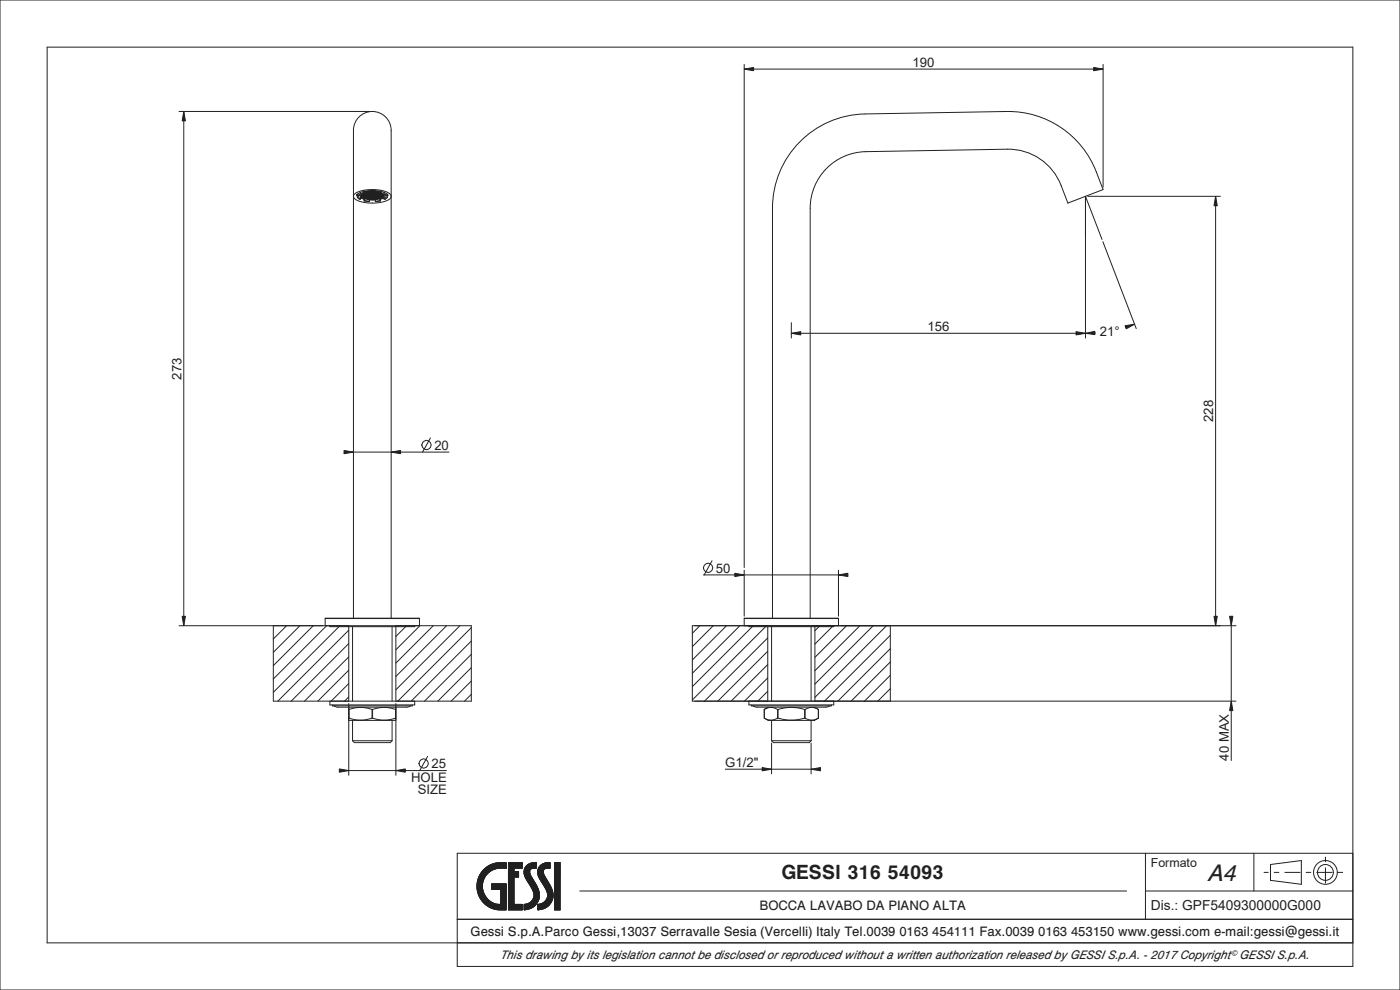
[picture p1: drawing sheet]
<svg xmlns="http://www.w3.org/2000/svg" width="297mm" height="210mm" viewBox="0 0 297 210" stroke-linecap="round" stroke-linejoin="round" font-family="sans-serif">
<!-- layer: Layer 1 -->
<g fill="none" stroke="#231f20" stroke-width=".21">
<path d="M60.8 132.7l-2.8 2.8M63.6 132.7l-5.6 5.7M66.5 132.7l-8.5 8.5M69.3 132.7l-11.3 11.3M72.1 132.7l-14.1 14.2M74 136.5l-12.2 12.2M74 133.7l-15.1 15M74 139.3l-9.4 9.4M86.3 132.7l-2.3 2.3M89.1 132.7l-5.1 5.1M91.9 132.7l-7.9 8M94.7 132.7l-10.7 10.8"/>
<path d="M97.6 132.7l-13.6 13.6M100 133.1l-15.6 15.6M100 138.8l-9.9 9.9M100 136l-12.8 12.7M148.5 132.7l-1.6 1.6M151.3 132.7l-4.4 4.5M154.1 132.7l-7.2 7.3M157 132.7l-10.1 10.1M159.8 132.7l-12.9 12.9M162.6 132.7l-15.7 15.8M162.9 135.3l-13.4 13.4M162.9 138.1l-10.6 10.6"/>
<path d="M173.9 132.7l-1 1.1M176.8 132.7l-3.9 3.9M179.6 132.7l-6.7 6.7M182.4 132.7l-9.5 9.6M185.2 132.7l-12.3 12.4M188.1 132.7l-15.2 15.2M188.9 137.6l-11.2 11.1M188.9 134.8l-14 13.9M74 142.2l-6.6 6.5M74 147.8l-.9 .9M74 145l-3.7 3.7M100 144.5l-4.3 4.2"/>
<path d="M100 141.6l-7.1 7.1M100 147.3l-1.5 1.4M162.9 141l-7.8 7.7M162.9 146.6l-2.1 2.1M162.9 143.8l-5 4.9M188.9 143.2l-5.5 5.5M188.9 140.4l-8.3 8.3M188.9 146.1l-2.7 2.6"/>
</g>
<path d="M72 163.1l2 .4-2 .3z" fill="#231f20"/>
<path d="M72 163.1l2 .4-2 .3z" fill="none" stroke="#231f20" stroke-width=".21"/>
<path d="M260.8 130.7h.7l-.3 2z" fill="#231f20"/>
<path d="M260.8 130.7h.7l-.3 2z" fill="none" stroke="#231f20" stroke-width=".21"/>
<path d="M261.2 148.7l.3 2h-.7z" fill="#231f20"/>
<g fill="none" stroke="#231f20" stroke-width=".21">
<path d="M0 0h297v210h-297zM75.2 41.2l.7-.5 1.1-.3 2.7-.2 2.4 .5 .7 .5 .2 .5-.4 .6-1.2 .5-1.4 .2-1.8 .1-1.5-.3-1.2-.4-.5-.6zM75.7 41.3l.2 .7 .3 .3 .3-.1M75.8 41.2l-.2 .4M75.8 41.2v.2h.3M76 41.4l.1 .5 .4 .3M76.1 41.4h.1M76.2 41.3l.1 .1M76.3 41.2v.1M76.5 42.2h.1M76.5 42.2v-.3l.9 .3v.3l.9 .2M76.5 42l.7 .2"/>
<path d="M76.5 40.8v.3l-.4 .3M76.6 41.4l1.1-.1 .2 .2M76.6 41.4v.1M76.6 41.5h2.4v.4h-1.1M76.6 41.5v.1M76.6 41.2v.2M76.7 41.6h1l.2 .1M76.7 41.6l.1 .2M76.8 41.2l-.2 .2M76.8 41.5l-.2 .1M76.8 41.1v.7M76.8 41.1l-.1 .1"/>
<path d="M76.8 41.8l.2 .1M77 41.2h-.4M77 40.9v1M77 40.9l.2 .1M77 40.9l-.2 .2M77 41.9l.9 .1M77 41.2h.4M77 41.9l.3 .1M77.2 42.2h.1M77.2 42.2l.1 .4M77.2 40.8v1.1M77.2 40.6l-1.4 .6"/>
<path d="M77.2 40.6l.2 .1 .9-.1M77.3 42.6h.1M77.3 42.6l.9 .2 .1-.1M77.3 40.8h.6M77.3 41.9v.1M77.4 41.7l-.6 .1M77.4 40.9h-.4l.6-.2v.4h-.8M77.4 41.2h.2v.9l-.3-.1M77.4 41.2h-.4M77.4 41.7h2.2M77.4 40.9l-.2 .2M77.4 41.7l-.2 .2"/>
<path d="M77.4 42h.5M77.4 40.8v1.2M77.4 42h-.1M77.5 41.4v.1M77.5 41.7h.1M77.5 40.8v.1M77.5 41.9v.1M77.7 42.1l.2 .1M77.7 41.5l.2 .1M77.7 41l.2 .1M77.8 40.7l-.1 .1h.2M77.9 42l1.1 .1"/>
<path d="M77.9 40.7v.2M77.9 40.8h1.3M77.9 40.7h.2M77.9 40.8v1.4M77.9 41.1h1.3M78.1 40.7v.1M78.1 42.1l-.2 .1M78.1 41.2l-.2 .2M78.1 41.5l-.2 .1M78.1 41.8l-.2 .1-.2-.1M78.1 41l-.2 .1M78.1 42.2h-.2h.4"/>
<path d="M78.1 40.6v1.5M78.1 40.7h.4M78.3 40.6l-.2 .1M78.3 40.6h.1M78.3 40.8l-.9 .1M78.3 41.4v.1M78.3 41.9v.1M78.3 41.1v.1M78.3 41.7h.1M78.3 40.9l.2 .1M78.3 40.9l-.2 .1M78.3 41.2h-.6l.2 .2"/>
<path d="M78.3 40.4l-1.1 .2M78.3 40.9l1.5 .2M78.3 41.2h.4M78.3 40.6l.2 .1M78.3 42.4h1.3M78.3 42.7h.1M78.3 40.4v1.9h.4M78.3 42.3v.3M78.3 42.3h.1M78.4 42.3h.1M78.5 40.6l.1 1.5M78.5 42.2h-.4"/>
<path d="M78.7 40.6h-.4M78.8 41.2h.8M78.8 41.2h-.5M78.8 40.6h.4v.8M78.8 40.6v1.7M79 40.6v.7l-1.1 .1M79 42.2h-.5M79 42.2h.2M79 40.7l.2 .1M79 41l.2 .1M79 41.2l.2 .2M79 41.8l.2 .1"/>
<path d="M79.2 41.7h-1.3M79.2 42v.3h-.4M79.2 41.5l-.2 .1h.2M79.2 42l-.2 .1h.4M79.2 41.5v.4M79.2 40.8v.1M79.2 41.1v.1M79.2 41.9v.1M79.2 41.9h1.3M79.4 40.7v.1M79.4 41v.1M79.4 41.2l-.2 .2"/>
<path d="M79.4 41.5l-.2 .1M79.4 41.8l-.2 .1M79.4 40.7h-.9M79.4 42.2l-.2 .1 .4-.1M79.4 40.6v1.5M79.6 42.3h.1M79.6 42.6h.1M79.6 40.4v.2l-.2 .1M79.6 42.3v.3M79.6 40.8v.1M79.6 41.1v.1M79.6 41.4v.1"/>
<path d="M79.6 41.7h.1M79.6 41.9v.1M79.6 40.4l1.1 .2M79.6 40.4h-1.3M79.6 41.5h-.4M79.6 41.2l.2 .1M79.6 41.5l.2 .1M79.6 41.7l.2 .2M79.6 42l.2 .1M79.6 42h-.4M79.7 40.6l.8 .1M79.7 40.6h-.5"/>
<path d="M79.7 41.7l1.5 .1M79.7 41.2h.6M79.7 40.6v1.6h.3M79.7 41.5h.8a.44 .44 0 0 1 .7 .3M79.7 42h.8M79.7 40.9h1.2M79.8 40.7v.1M79.9 42.2h.2M79.9 40.6v1.5M79.9 42.2h-.5M79.9 40.7h-.5M79.9 40.7h.2v1.5"/>
<path d="M80 40.7h-.1M80.2 40.7l.1 .4M80.3 41.1h-1.1M80.3 41.2v.9l-.2 .1M80.3 40.7l.3 .1h-1.4M80.3 41.1h.2M80.3 41.6h.2M80.5 41.7l-1.1-.1-.2 .1M80.5 42h.2M80.5 40.8v.3M80.5 41.2v.8M80.5 41.2h-.2"/>
<path d="M80.5 41.2l.7 .1M80.5 40.9l.2-.1 .2 .1M80.5 41.1v.1M80.6 40.7h.1M80.6 42l-.3 .1M80.7 41.9v.1M80.7 42.6l-1 .2-.1-.1M80.7 42.6h.1M80.7 41.3l-1.5 .2M80.7 41.6h-.2M80.7 40.6l-.1 .1M80.7 40.6l.8 .2"/>
<path d="M80.7 40.8v1.1h-.4M80.7 41.3l.7 .1M80.7 41.3l-.2 .2M80.8 41.8v.1M80.8 41.2v.1M80.8 41.5v.1M80.9 41.9l-.2 .1M81 40.9l.2 .2M81 40.9l-.2 .2M81 41.9l-.5 .1M81 40.9v1M81 41.1l.3 .1"/>
<path d="M81 41.7l.2 .1M81 41.4l.4 .1M81.2 41.8l-.2 .1M81.2 41.1l.1 .1M81.2 41.1h-.7M81.2 41.1v.5M81.3 41.6l-.1 .2M81.3 41.2l.1 .2M81.3 41.5v.1M81.3 41.2h-.1M81.3 41.6l-.8 .1M81.4 41.5l-.1 .1"/>
<path d="M81.4 41.4v.1M81.5 41.9l-.9 .3-.1 .3-.9 .2M81.5 41.9h.1M81.5 40.8l.6 .4M81.5 41.9v.3M81.5 40.8v.3l.4 .3M81.5 42l-.8 .2v.4M81.5 42.2l.2 .1M81.6 41.3l-.2 .5-.5 .3-1.9 .3-1.9-.3-.6-.4-.2-.4M81.6 41.2v.1M81.7 42.3h.1M81.8 41.3l-.2 .1"/>
<path d="M81.9 41.4h.1M81.9 41.4v.5l-.4 .3M82.1 41.4h-.2M82.1 41.4h.1M82.1 41.2h.1M82.2 41.2l-.1 .2M82.2 41.2v.1M82.2 41.3h.1M82.2 41.3l.1 .3M82.2 41.3v.6l-.5 .4M69 131.2h20M69 131.2v1.5h20v-1.5"/>
<path d="M70 132.7v.2h18v-.2M74.8 132.9v15.8M75 131.1v-103.5a4 4 0 0 1 4-4 4 4 0 0 1 4 4v103.5M83.2 132.9v15.8M147.4 132.7h114.8M157.9 131.2h20M157.9 131.2v1.5M158.9 132.7v.2h18v-.2M163.7 132.9v15.8M163.9 131.1v-86.9a20 20 0 0 1 19.6-20l30.1-.6a20 20 0 0 1 19 12.9l1.4 3.7-7.5 2.9a18.2 18.2 0 0 0-4-7.9 12 12 0 0 0-8.8-3.6l-30 .6a12 12 0 0 0-11.8 12v86.9M172.1 132.9v15.8M177.9 131.2v1.5"/>
<path d="M261.2 132.2v29.1M70 148.7h18v.8h-18zM70.5 149.5v.2h17v-.2M74 152.3h.1M74 150.5h.1M74 149.2v15.3M74 152.8h10M74 150.5v1.8M74 152.3l2.5 .5 2.4-.5M74 150.5l2.5-.4 2.4 .4M74.1 150l-.1 .1M74.8 157.1l.4 .4h7.6l.4-.4"/>
<path d="M74.8 157.1h8.4M74.8 152.8v4.3M78.9 152.3h.1M78.9 150.5h.1M78.9 150.5v1.8M79 150.5v1.8M79 152.3l2.5 .5 2.4-.5M79 150.5l2.5-.4 2.4 .4M83.2 152.8v4.3M83.9 150l.1 .1M83.9 152.3h.1M83.9 150.5h.1"/>
<path d="M83.9 150.5v1.8M84 149.2v15.3M87.2 149.7l-.9 .3h-14.6l-.9-.3M147.4 148.7h114.8M158.9 148.7v.8h18v-.8M159.4 149.5v.2h17v-.2M162.1 152.3l.9 .5h9.8l.8-.5M162.1 150.5v1.8M162.1 152.3l1.4 .5 1.5-.5M162.1 150.5l1.4-.4 1.5 .4M163 150l-.9 .5M163.7 157.1l.4 .4h7.6l.4-.4"/>
<path d="M163.7 157.1h8.4M163.7 152.8v4.3M165 150.5v1.8M165 152.3h.1M165 150.5h.1M165.1 152.3l2.8 .5 2.8-.5M165.1 150.5l2.8-.4 2.8 .4M165.1 150.5v1.8M170.7 150.5v1.8M170.7 152.3h.1M170.7 150.5h.1M170.8 150.5v1.8"/>
<path d="M170.8 152.3l1.4 .5 1.4-.5M170.8 150.5l1.4-.4 1.4 .4M172.1 152.8v4.3M172.8 150l.8 .5M173.6 150.5v1.8M176.1 149.7l-.9 .3h-14.6l-.9-.3M261.2 148.7l.3 2h-.7zM73.5 163.5h10.5M97 195h190M123 189h116M243 189h44M243 181v14"/>
<path d="M266 181v8M287 181h-190v24h190v-195h-277v190h277"/>
</g>
<path d="M167.9 70.7l2-.4v.7z" fill="#231f20"/>
<path d="M167.9 70.7l2-.4v.7z" fill="none" stroke="#231f20" stroke-width=".21"/>
<path d="M228.3 70.3l2 .4-2 .3z" fill="#231f20"/>
<path d="M228.3 70.3l2 .4-2 .3z" fill="none" stroke="#231f20" stroke-width=".21"/>
<path d="M257.9 41.6l.3 2h-.7z" fill="#231f20"/>
<path d="M257.9 41.6l.3 2h-.7z" fill="none" stroke="#231f20" stroke-width=".21"/>
<path d="M257.5 130.7h.7l-.3 2z" fill="#231f20"/>
<path d="M257.5 130.7h.7l-.3 2z" fill="none" stroke="#231f20" stroke-width=".21"/>
<path d="M161.7 162.8l2 .4-2 .3z" fill="#231f20"/>
<path d="M161.7 162.8l2 .4-2 .3z" fill="none" stroke="#231f20" stroke-width=".21"/>
<path d="M172.1 163.2l2-.4v.7z" fill="#231f20"/>
<g fill="none" stroke="#231f20" stroke-width=".21">
<path d="M91.3 92.9l-1.7 3M172.1 163.2l2-.4v.7z"/>
<circle cx="90.5" cy="94.4" r=".98"/>
</g>
<path d="M73 95.6l2 .3-2 .4z" fill="#231f20"/>
<path d="M73 95.6l2 .3-2 .4z" fill="none" stroke="#231f20" stroke-width=".21"/>
<path d="M83 95.9l2-.3v.7z" fill="#231f20"/>
<path d="M83 95.9l2-.3v.7z" fill="none" stroke="#231f20" stroke-width=".21"/>
<path d="M38.6 130.7h.7l-.3 2z" fill="#231f20"/>
<path d="M38.6 130.7h.7l-.3 2z" fill="none" stroke="#231f20" stroke-width=".21"/>
<path d="M39 23.6l.3 2h-.7z" fill="#231f20"/>
<path d="M39 23.6l.3 2h-.7z" fill="none" stroke="#231f20" stroke-width=".21"/>
<path d="M230.3 70.7l2-.4v.7z" fill="#231f20"/>
<path d="M230.3 70.7l2-.4v.7z" fill="none" stroke="#231f20" stroke-width=".21"/>
<path d="M238.7 69.1l2-.3-1.8 1z" fill="#231f20"/>
<g fill="none" stroke="#231f20" stroke-width=".21">
<path d="M238.7 69.1l2-.3-1.8 1zM151.1 119l-1.7 3"/>
<circle cx="150.2" cy="120.5" r=".98"/>
</g>
<path d="M155.9 121.6l2 .4-2 .3z" fill="#231f20"/>
<path d="M155.9 121.6l2 .4-2 .3z" fill="none" stroke="#231f20" stroke-width=".21"/>
<path d="M177.9 122l2-.4v.7z" fill="#231f20"/>
<path d="M177.9 122l2-.4v.7z" fill="none" stroke="#231f20" stroke-width=".21"/>
<path d="M232 14.3l2 .4-2 .3z" fill="#231f20"/>
<path d="M232 14.3l2 .4-2 .3z" fill="none" stroke="#231f20" stroke-width=".21"/>
<path d="M157.9 14.7l2-.4v.7z" fill="#231f20"/>
<g fill="none" stroke="#231f20" stroke-width=".21">
<path d="M157.9 14.7l2-.4v.7zM157.9 13.7v106.7M157.9 14.7h76.1M234 13.7v26M38 23.6h40.5M39 23.6v109.1M230.3 42.1v29.6M230.8 41.6h28.1M234 51.3l7 18.4M257.9 41.6v91.1M167.9 68.4v3.3M232.3 70.6l-64.4 .1"/>
<path d="M240.7 68.8l-1.9 .6M74.5 95.9h20.8M38 132.7h30.5M149.2 122h29.2M157.9 121v9.7M177.9 121v9.7M178.4 132.7h80.5M163.7 157.6v6.6M172.1 157.6v6.6M153.9 163.2h18.7M102.6 184.5a4.9 4.9 0 0 1 3.5-1.5h1.3v1.1l-1.3 .1a3.8 3.8 0 0 0-3.8 3.9 3.8 3.8 0 0 0 3.9 3.7v-3.2h-1.9v-1.1h3.1v5.5h-1.3a5 5 0 0 1-4.5-3.1 5 5 0 0 1 1-5.4z"/>
</g>
<path d="M102.5 184.6a5.4 5.4 0 0 1 4.9-1.6v1.1l-1.9 .1z" fill="#231f20"/>
<path d="M102.5 184.6a5.4 5.4 0 0 1 4.9-1.6v1.1l-1.9 .1z" fill="none" stroke="#231f20" stroke-width=".21"/>
<path d="M102.5 184.6l3-.4-1.6 .7-2 .5z" fill="#231f20"/>
<path d="M102.5 184.6l3-.4-1.6 .7-2 .5z" fill="none" stroke="#231f20" stroke-width=".21"/>
<path d="M101.9 185.4l2-.5a3.9 3.9 0 0 0-1.6 3.1l-1.1 .7a5 5 0 0 1 .7-3.3z" fill="#231f20"/>
<path d="M101.9 185.4l2-.5a3.9 3.9 0 0 0-1.6 3.1l-1.1 .7a5 5 0 0 1 .7-3.3z" fill="none" stroke="#231f20" stroke-width=".21"/>
<path d="M104.3 187.5h3.1v5.5h-1.3l.1-4.4h-1.9z" fill="#231f20"/>
<path d="M104.3 187.5h3.1v5.5h-1.3l.1-4.4h-1.9z" fill="none" stroke="#231f20" stroke-width=".21"/>
<path d="M101.2 188.7l1.1-.7a4 4 0 0 0 1.1 2.7l-1.1 .5a5 5 0 0 1-1.1-2.5z" fill="#231f20"/>
<path d="M101.2 188.7l1.1-.7a4 4 0 0 0 1.1 2.7l-1.1 .5a5 5 0 0 1-1.1-2.5z" fill="none" stroke="#231f20" stroke-width=".21"/>
<path d="M102.3 191.2l1.1-.5 .9 .7-1.3 .5z" fill="#231f20"/>
<path d="M102.3 191.2l1.1-.5 .9 .7-1.3 .5z" fill="none" stroke="#231f20" stroke-width=".21"/>
<path d="M103 191.9l1.3-.5 1.1 .4h.8l-.1 1.2a4.8 4.8 0 0 1-3.1-1.1z" fill="#231f20"/>
<path d="M103 191.9l1.3-.5 1.1 .4h.8l-.1 1.2a4.8 4.8 0 0 1-3.1-1.1zM114.6 183.6l.9-.5 1.2-.1v1.2h-.5a.88 .88 0 0 0-.9 .5 .88 .88 0 0 0 .1 1l1 1.5a3.7 3.7 0 0 1 .4 4.3 3.3 3.3 0 0 1-2.7 1.5v-1.1a2.11 2.11 0 0 0 1.9-1.3 2.11 2.11 0 0 0-.3-2.3 7.1 7.1 0 0 1-1.6-3.1l.1-.8z" fill="none" stroke="#231f20" stroke-width=".21"/>
<path d="M114.7 183.5l.8-.4 1.2-.1v1.2l-2.6 .3z" fill="#231f20"/>
<path d="M114.7 183.5l.8-.4 1.2-.1v1.2l-2.6 .3z" fill="none" stroke="#231f20" stroke-width=".21"/>
<path d="M114.1 184.5l1.7-.3a.67 .67 0 0 0-.5 .7l-1.2 .4z" fill="#231f20"/>
<path d="M114.1 184.5l1.7-.3a.67 .67 0 0 0-.5 .7l-1.2 .4z" fill="none" stroke="#231f20" stroke-width=".21"/>
<path d="M114.1 185.3l1.2-.4 .1 .7 1.1 1.9a3.5 3.5 0 0 1 0 4.5l-2.4 1v-1.1a2.08 2.08 0 0 0 1.9-1.2 2.08 2.08 0 0 0-.2-2.2l-1.4-2.3z" fill="#231f20"/>
<path d="M114.1 185.3l1.2-.4 .1 .7 1.1 1.9a3.5 3.5 0 0 1 0 4.5l-2.4 1v-1.1a2.08 2.08 0 0 0 1.9-1.2 2.08 2.08 0 0 0-.2-2.2l-1.4-2.3z" fill="none" stroke="#231f20" stroke-width=".21"/>
<path d="M114.1 193l2.4-1a3.4 3.4 0 0 1-2.4 1z" fill="#231f20"/>
<path d="M107.9 183h2.9v1.1h-1.8v.8h1v1.1h-1v5.9h1.8v1.1h-2.9zM114.1 193l2.4-1a3.4 3.4 0 0 1-2.4 1z" fill="none" stroke="#231f20" stroke-width=".21"/>
<path d="M107.9 183h2.9v1.1h-1.8v.8h1v1.1h-1v5.9h1.8v1.1h-2.9z" fill="#231f20"/>
<path d="M107.9 183h2.9v1.1h-1.8v.8h1v1.1h-1v5.9h1.8v1.1h-2.9zM117.7 183h1.1v10h-1.1z" fill="none" stroke="#231f20" stroke-width=".21"/>
<path d="M117.7 183h1.1v10h-1.1z" fill="#231f20"/>
<path d="M111.7 183.6l.9-.5 1.2-.1v1.2h-.5a.88 .88 0 0 0-.9 .5 .88 .88 0 0 0 .1 1l1 1.5a3.7 3.7 0 0 1 .4 4.3 3.3 3.3 0 0 1-2.7 1.5v-1.1a2.11 2.11 0 0 0 1.9-1.3 2.11 2.11 0 0 0-.3-2.3 7.1 7.1 0 0 1-1.6-3.1l.1-.8zM117.7 183h1.1v10h-1.1z" fill="none" stroke="#231f20" stroke-width=".21"/>
<path d="M111.6 183.8l1-.7 1.2-.1v1.2l-2.6 .3z" fill="#231f20"/>
<path d="M111.6 183.8l1-.7 1.2-.1v1.2l-2.6 .3z" fill="none" stroke="#231f20" stroke-width=".21"/>
<path d="M111.2 184.5l1.7-.3a.67 .67 0 0 0-.5 .7l-1.2 .4z" fill="#231f20"/>
<path d="M111.2 184.5l1.7-.3a.67 .67 0 0 0-.5 .7l-1.2 .4z" fill="none" stroke="#231f20" stroke-width=".21"/>
<path d="M111.2 185.3l1.2-.4 .1 .7 1.1 1.9a3.5 3.5 0 0 1 0 4.5l-2.4 1v-1.1a2.08 2.08 0 0 0 1.9-1.2 2.08 2.08 0 0 0-.2-2.2l-1.4-2.3z" fill="#231f20"/>
<path d="M111.2 185.3l1.2-.4 .1 .7 1.1 1.9a3.5 3.5 0 0 1 0 4.5l-2.4 1v-1.1a2.08 2.08 0 0 0 1.9-1.2 2.08 2.08 0 0 0-.2-2.2l-1.4-2.3z" fill="none" stroke="#231f20" stroke-width=".21"/>
<path d="M111.2 193l2.4-1a3.4 3.4 0 0 1-2.4 1z" fill="#231f20"/>
<g fill="none" stroke="#231f20" stroke-width=".21">
<path d="M230.3 50.1v-8.5l3.5 9.2M58 132.7h16v16h-16zM84 132.7h16v16h-16zM146.9 132.7h16v16h-16zM172.9 132.7h16v16h-16zM90.7 160.5l-1.7 3M111.2 193l2.4-1a3.4 3.4 0 0 1-2.4 1zM269.5 183.4l6.6-.9v5.1l-6.6-.9z"/>
<circle cx="89.9" cy="162" r=".98"/>
<circle cx="281.2" cy="185.1" r="1.68"/>
<circle cx="281.2" cy="185.1" r="2.52"/>
</g>
<path d="M281.2 181.8v6.5M284.9 185.1h-16.8" fill="none" stroke="#231f20" stroke-width=".21" stroke-dasharray="1.1 1.1 3.4 1.1" stroke-linecap="butt"/>
<path d="M84 163.5l2-.4v.7z" fill="#231f20"/>
<path d="M84 163.5l2-.4v.7zM84.8 163.5h9.9" fill="none" stroke="#231f20" stroke-width=".21"/>
<text font-size="5" fill="#231f20" x="256.1" y="186.8">A4</text>
<text font-size="4.2" fill="#231f20" x="165.8" y="186.5">GESSI 316 54093</text>
<text font-size="2.9" fill="#231f20" x="244.1" y="193">Dis.: GPF5409300000G000</text>
<g font-size="2.8" fill="#231f20">
<text x="193.6" y="14.2">190</text>
<text x="196.7" y="70.2">156</text>
<text x="233.3" y="71.2">21°</text>
<text x="38.5" y="80.5" transform="rotate(-90 38.5 80.5)">273</text>
<text x="257.4" y="89.5" transform="rotate(-90 257.4 89.5)">228</text>
<text x="92.1" y="95.4">20</text>
<text x="151.9" y="121.5">50</text>
<text x="260.7" y="161.3" transform="rotate(-90 260.7 161.3)">40 MAX</text>
<text x="87.2" y="165.9">HOLE</text>
<text x="91.5" y="163">25</text>
<text x="153.9" y="162.7">G1/2&quot;</text>
<text x="88.6" y="168.5">SIZE</text>
<text x="161.1" y="193">BOCCA LAVABO DA PIANO ALTA</text>
<text x="99.8" y="198.5">Gessi S.p.A.Parco Gessi,13037 Serravalle Sesia (Vercelli) Italy Tel.0039 0163 454111 Fax.0039 0163 453150 www.gessi.com e-mail:gessi@gessi.it</text>
</g>
<text font-size="2.6" fill="#231f20" x="244.1" y="183.9">Formato</text>
<text font-size="2.5" fill="#231f20" x="106.2" y="203.4">This drawing by its legislation cannot be disclosed or reproduced without a written authorization released by GESSI S.p.A. - 2017 Copyright© GESSI S.p.A.</text>
</svg>
